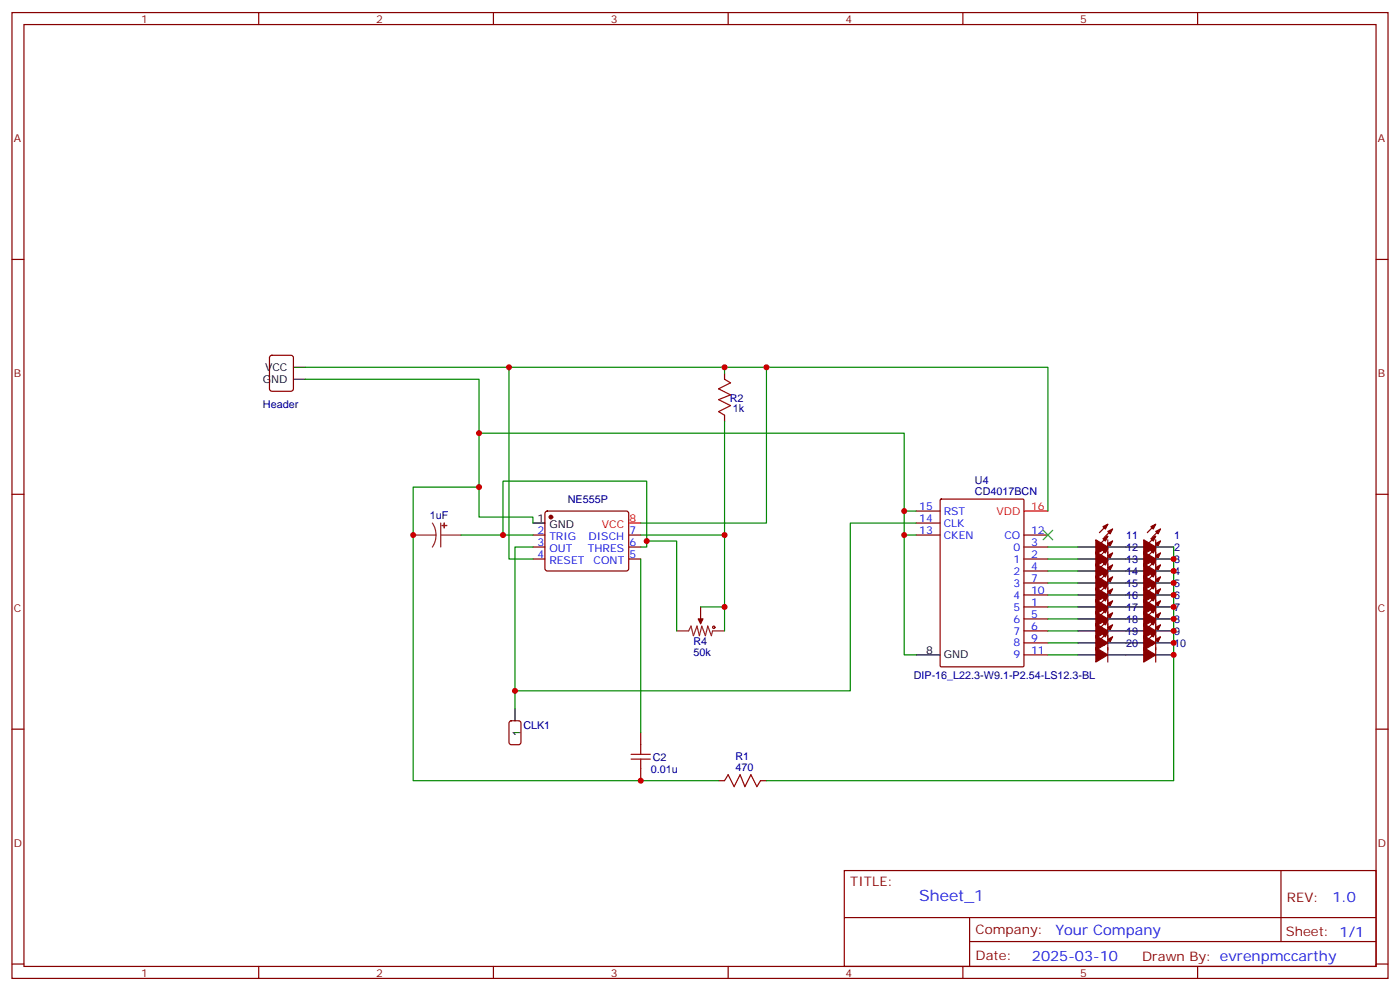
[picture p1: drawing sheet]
<svg xmlns="http://www.w3.org/2000/svg" width="412mm" height="292mm" viewBox="0 0 412 292" stroke-linecap="round" stroke-linejoin="round" font-family="sans-serif">
<g fill="none" stroke="#870000" stroke-width=".35">
<path d="M3.5 3.7h405.4v284.3h-405.4zM7.1 7.2h398.2v277.3h-398.2zM76.2 3.7v3.5M145.3 3.7v3.5M214.5 3.7v3.5M283.6 3.7v3.5M352.8 3.7v3.5M3.5 76.4h3.6M405.3 76.4h3.6M79.6 104.8l.5-.2h5.6l.7 .4v9.5l-.4 .6-5.9 .1-.7-.5v-9.4zM213.4 109.9v1.8M213.4 122.2v1.8"/>
<path d="M3.5 145.5h3.6M157 157.5h3.5M160.7 150.7l.5-.2h23.3l.5 .2 .2 .5-.1 16.5-.6 .4-23.6-.1-.4-.6v-16.2zM185.2 157.5h3.5M269.9 157.5h7M269.9 150.5h7M269.9 154h7M277 147.1l.3-.2h24l.3 .2v48.9l-.2 .3h-24.1l-.3-.2zM301.6 157.5h7.1M326.3 158.9v36M326.3 157.9l-2.5 2.4M326.3 154.3l-2.5 2.5"/>
<path d="M327.7 159.3l-2.4 2.4M327.7 155.8l-2.4 2.4M340.4 158.9v36M340.4 154.3l-2.4 2.5M340.4 157.9l-2.4 2.4M341.8 155.8l-2.4 2.4M341.8 159.3l-2.4 2.4M405.3 145.5h3.6M157 161h3.5M157 164.6h3.5M185.2 161h3.5M185.2 164.6h3.5"/>
<path d="M206.4 178.7v3.5M301.6 161h7.1M301.6 164.6h7.1M301.6 178.7h7.1M301.6 168.1h7.1M301.6 171.6h7.1M301.6 175.2h7.1M326.3 168.5l-2.5 2.4M326.3 172l-2.5 2.4M326.3 175.5l-2.5 2.5M326.3 179l-2.5 2.5M326.3 164.9l-2.5 2.5"/>
<path d="M326.3 161.4l-2.5 2.5M327.7 169.9l-2.4 2.4M327.7 173.4l-2.4 2.5M327.7 176.9l-2.4 2.5M327.7 166.3l-2.4 2.5M327.7 162.8l-2.4 2.5M340.4 161.4l-2.4 2.5M340.4 164.9l-2.4 2.5M340.4 168.5l-2.4 2.4M340.4 172l-2.4 2.4M340.4 175.5l-2.4 2.5M340.4 179l-2.4 2.5"/>
<path d="M341.8 162.8l-2.4 2.5M341.8 166.3l-2.4 2.5M341.8 169.9l-2.4 2.4M341.8 173.4l-2.4 2.5M341.8 176.9l-2.4 2.5M301.6 182.2h7.1M301.6 185.7h7.1M301.6 189.3h7.1M301.6 192.8h7.1M326.3 186.1l-2.5 2.5M326.3 182.6l-2.5 2.4M327.7 180.4l-2.4 2.5"/>
<path d="M327.7 184l-2.4 2.4M327.7 187.5l-2.4 2.5M340.4 182.6l-2.4 2.4M340.4 186.1l-2.4 2.5M341.8 180.4l-2.4 2.5M341.8 184l-2.4 2.4M341.8 187.5l-2.4 2.5M3.5 214.7h3.6M188.7 215.7v3.6M405.3 214.7h3.6M188.7 226.3v3.5M211.7 229.8h1.7"/>
<path d="M224 229.8h1.8M248.7 256.3h156.6v28.2h-156.6zM377.3 256.3v20.9M248.7 270.1h156.5M285.6 277.2h119.6M285.6 270.1v14.2M3.5 283.8h3.6M76.2 284.5v3.5M145.3 284.5v3.5M214.5 284.5v3.5M283.6 284.5v3.5M352.8 284.5v3.5"/>
<path d="M405.3 283.8h3.6"/>
</g>
<g fill="#870000" stroke="#870000" stroke-width=".35">
<path d="M205.7 182.2h1.4l-.7 1.4z"/>
<path d="M339 155l1.4-.7-.7 1.5z"/>
<path d="M340.4 156.5l1.4-.7-.7 1.4z"/>
<path d="M336.9 158.9l3.5 2.1-3.5 2.2z"/>
<path d="M339 158.6l1.4-.7-.7 1.4z"/>
<path d="M340.4 160l1.4-.7-.7 1.4z"/>
<path d="M336.9 162.5l3.5 2.1-3.5 2.1z"/>
<path d="M339 162.1l1.4-.7-.7 1.4z"/>
<path d="M340.4 163.5l1.4-.7-.7 1.4z"/>
<path d="M336.9 166l3.5 2.1-3.5 2.1z"/>
<path d="M339 165.6l1.4-.7-.7 1.4z"/>
<path d="M340.4 167l1.4-.7-.7 1.4z"/>
<path d="M336.9 169.5l3.5 2.1-3.5 2.1z"/>
<path d="M339 169.2l1.4-.7-.7 1.4z"/>
<path d="M340.4 170.6l1.4-.7-.7 1.4z"/>
<path d="M336.9 173l3.5 2.2-3.5 2.1z"/>
<path d="M339 172.7l1.4-.7-.7 1.4z"/>
<path d="M340.4 174.1l1.4-.7-.7 1.4z"/>
<path d="M336.9 176.6l3.5 2.1-3.5 2.1z"/>
<path d="M339 176.2l1.4-.7-.7 1.4z"/>
<path d="M340.4 177.6l1.4-.7-.7 1.4z"/>
<path d="M336.9 180.1l3.5 2.1-3.5 2.1z"/>
<path d="M339 179.7l1.4-.7-.7 1.4z"/>
<path d="M340.4 181.2l1.4-.8-.7 1.5z"/>
<path d="M336.9 183.6l3.5 2.1-3.5 2.2z"/>
<path d="M339 183.3l1.4-.7-.7 1.4z"/>
<path d="M340.4 184.7l1.4-.7-.7 1.4z"/>
<path d="M336.9 187.1l3.5 2.2-3.5 2.1z"/>
<path d="M339 186.8l1.4-.7-.7 1.4z"/>
<path d="M340.4 188.2l1.4-.7-.7 1.4z"/>
<path d="M336.9 190.7l3.5 2.1-3.5 2.1z"/>
<path d="M324.9 186.8l1.4-.7-.7 1.4z"/>
<path d="M326.3 188.2l1.4-.7-.7 1.4z"/>
<path d="M322.8 190.7l3.5 2.1-3.5 2.1z"/>
<path d="M324.9 183.3l1.4-.7-.7 1.4z"/>
<path d="M326.3 184.7l1.4-.7-.7 1.4z"/>
<path d="M322.8 187.1l3.5 2.2-3.5 2.1z"/>
<path d="M324.9 179.7l1.4-.7-.7 1.4z"/>
<path d="M326.3 181.2l1.4-.8-.7 1.5z"/>
<path d="M322.8 183.6l3.5 2.1-3.5 2.2z"/>
<path d="M324.9 176.2l1.4-.7-.7 1.4z"/>
<path d="M326.3 177.6l1.4-.7-.7 1.4z"/>
<path d="M322.8 180.1l3.5 2.1-3.5 2.1z"/>
<path d="M324.9 172.7l1.4-.7-.7 1.4z"/>
<path d="M326.3 174.1l1.4-.7-.7 1.4z"/>
<path d="M322.8 176.6l3.5 2.1-3.5 2.1z"/>
<path d="M324.9 169.2l1.4-.7-.7 1.4z"/>
<path d="M326.3 170.6l1.4-.7-.7 1.4z"/>
<path d="M322.8 173l3.5 2.2-3.5 2.1z"/>
<path d="M324.9 165.6l1.4-.7-.7 1.4z"/>
<path d="M326.3 167l1.4-.7-.7 1.4z"/>
<path d="M322.8 169.5l3.5 2.1-3.5 2.1z"/>
<path d="M324.9 162.1l1.4-.7-.7 1.4z"/>
<path d="M326.3 163.5l1.4-.7-.7 1.4z"/>
<path d="M322.8 166l3.5 2.1-3.5 2.1z"/>
<path d="M324.9 158.6l1.4-.7-.7 1.4z"/>
<path d="M326.3 160l1.4-.7-.7 1.4z"/>
<path d="M322.8 162.5l3.5 2.1-3.5 2.1z"/>
<path d="M324.9 155l1.4-.7-.7 1.5z"/>
<path d="M326.3 156.5l1.4-.7-.7 1.4z"/>
<path d="M322.8 158.9l3.5 2.1-3.5 2.2z"/>
<circle cx="162.3" cy="152.2" r=".53"/>
</g>
<g fill="none" stroke="#000" stroke-width=".35">
<path d="M86.4 111.7h3.6M86.4 108.1h3.6M157 154h3.5M317.5 161h5.3M317.5 164.6h5.3M317.5 168.1h5.3M317.5 171.6h5.3M317.5 175.2h5.3M317.5 178.7h5.3M326.3 161h10.6M326.3 164.6h10.6M326.3 168.1h10.6"/>
<path d="M326.3 171.6h10.6M326.3 175.2h10.6M326.3 178.7h10.6M340.4 161h5.3M340.4 164.6h5.3M340.4 168.1h5.3M340.4 171.6h5.3M340.4 175.2h5.3M340.4 178.7h5.3M269.9 192.8h7M317.5 192.8h5.3M317.5 182.2h5.3"/>
<path d="M317.5 185.7h5.3M317.5 189.3h5.3M326.3 192.8h10.6M326.3 182.2h10.6M326.3 185.7h10.6M326.3 189.3h10.6M340.4 192.8h5.3M340.4 182.2h5.3M340.4 185.7h5.3M340.4 189.3h5.3M151.7 208.7v3.5"/>
</g>
<path d="M185.2 154h3.5M301.6 150.5h7.1" fill="none" stroke="#f00" stroke-width=".35"/>
<path d="M121.7 157.5h6.7M127.4 154l.8 1.7 .2 1.8M128.4 157.5l-.2 1.9-.8 1.6M129.8 157.5h6M129.8 154v7M199.3 185.7h3.5l.8-1.4 .7 2.8 1-2.8 .7 2.8 .7-2.8 1.1 2.8 .7-2.8 1 2.8 .4-1.4h3.5M206.4 182.2v1.4" fill="none" stroke="#8c2424" stroke-width=".35"/>
<g fill="#8c2424" stroke="#8c2424" stroke-width=".35">
<path d="M130.8 154l.1 1.4z"/>
<path d="M130.2 154.7h1.4z"/>
</g>
<g fill="none" stroke="#a10000" stroke-width=".35">
<path d="M213.4 111.7l1.8 1-3.5 1.8 3.5 1.7-3.5 1.5 3.5 1.7-3.5 1.8 1.7 1M188.7 219.3v2.8M185.9 223.5h5.7M185.9 222.1h5.7M188.7 223.5v2.8M213.4 229.8l1.1-1.7 1.8 3.5 1.7-3.5 1.4 3.5 1.8-3.5 1.8 3.5 1-1.8"/>
<circle cx="210.3" cy="184.7" r=".35"/>
</g>
<path d="M150.2 212.4l.4-.2h2.2l.6 .4 .1 5.9-.5 .7-2.4 .1-.6-.5-.1-5.9z" fill="none" stroke="#900" stroke-width=".35"/>
<path d="M307.3 156.1l2.8 2.8M310.1 156.1l-2.8 2.8" fill="none" stroke="#3c3" stroke-width=".35"/>
<g fill="none" stroke="#008700" stroke-width=".35">
<path d="M90 111.7h51.1v40.5h15.9v1.8M90 108.1h218.7v42.4M149.9 108.1v56.5h7.1M213.4 108.1v1.8M225.8 108.1v45.9h-37.1M141.1 127.5h125.2v23h3.6M213.4 124v33.5h-24.7M135.8 157.5h21.2M141.1 143.4h-19.4v86.4h90M148.2 157.5v-15.9h42.3v19.4h-1.8M190.5 159.3h8.8v26.4M213.4 157.5v28.2"/>
<path d="M266.3 150.5v7h3.6M266.3 157.5v35.3h3.6M269.9 154h-19.4v49.4h-98.8M157 161h-5.3v47.7M188.7 164.6v51.1M206.4 178.7h7M308.7 178.7h8.8M308.7 175.2h8.8M308.7 171.6h8.8M308.7 168.1h8.8M308.7 164.6h8.8M308.7 161h8.8"/>
<path d="M345.7 161v68.8h-119.9M308.7 192.8h8.8M308.7 189.3h8.8M308.7 185.7h8.8M308.7 182.2h8.8"/>
</g>
<g fill="#c00">
<circle cx="188.7" cy="229.8" r=".88"/>
<circle cx="121.7" cy="157.5" r=".88"/>
<circle cx="141.1" cy="143.4" r=".88"/>
<circle cx="141.1" cy="127.5" r=".88"/>
<circle cx="225.8" cy="108.1" r=".88"/>
<circle cx="149.9" cy="108.1" r=".88"/>
<circle cx="151.7" cy="203.4" r=".88"/>
<circle cx="266.3" cy="150.5" r=".88"/>
<circle cx="266.3" cy="157.5" r=".88"/>
<circle cx="148.2" cy="157.5" r=".88"/>
<circle cx="213.4" cy="108.1" r=".88"/>
<circle cx="213.4" cy="157.5" r=".88"/>
<circle cx="213.4" cy="178.7" r=".88"/>
<circle cx="190.5" cy="159.3" r=".88"/>
<circle cx="345.7" cy="192.8" r=".88"/>
<circle cx="345.7" cy="178.7" r=".88"/>
<circle cx="345.7" cy="175.2" r=".88"/>
<circle cx="345.7" cy="171.6" r=".88"/>
<circle cx="345.7" cy="164.6" r=".88"/>
<circle cx="345.7" cy="168.1" r=".88"/>
<circle cx="345.7" cy="182.2" r=".88"/>
<circle cx="345.7" cy="189.3" r=".88"/>
<circle cx="345.7" cy="185.7" r=".88"/>
</g>
<text font-size="4.6" fill="#00f" x="270.8" y="265.3">Sheet_1</text>
<g font-size="4.2" fill="#00f">
<text x="392.5" y="265.6">1.0</text>
<text x="310.9" y="275.1">Your Company</text>
<text x="304" y="282.9">2025-03-10</text>
</g>
<g font-size="3.9" fill="#800">
<text x="250.5" y="260.9">TITLE:</text>
<text x="379.1" y="265.6">REV:</text>
<text x="287.4" y="275.1">Company:</text>
<text x="378.7" y="275.7">Sheet: 1/1</text>
<text x="287.4" y="282.8">Date:</text>
<text x="336.4" y="282.8">Drawn By: evrenpmccarthy</text>
</g>
<g font-size="3.2" fill="#800">
<text x="41.6" y="6.7">1</text>
<text x="110.8" y="6.7">2</text>
<text x="179.9" y="6.7">3</text>
<text x="249.1" y="6.7">4</text>
<text x="318.2" y="6.7">5</text>
<text x="4.1" y="41.8">A</text>
<text x="405.9" y="41.8">A</text>
<text x="4.1" y="110.9">B</text>
<text x="405.9" y="110.9">B</text>
<text x="4.1" y="180.1">C</text>
<text x="405.9" y="180.1">C</text>
<text x="4.1" y="249.2">D</text>
<text x="405.9" y="249.2">D</text>
<text x="41.6" y="287.5">1</text>
<text x="110.8" y="287.5">2</text>
<text x="179.9" y="287.5">3</text>
<text x="249.1" y="287.5">4</text>
<text x="318.2" y="287.5">5</text>
</g>
<g font-size="3.2">
<text x="77.4" y="112.7">GND</text>
<text x="78.1" y="109.2">VCC</text>
<text x="158.3" y="153.6">1</text>
<text x="161.8" y="155.4">GND</text>
<text x="272.8" y="192.4">8</text>
<text x="278" y="193.9">GND</text>
<text x="153.3" y="216.8" transform="rotate(-90 153.3 216.8)">1</text>
</g>
<g font-size="3.2" fill="#000080">
<text x="214.9" y="118.2">R2</text>
<text x="77.5" y="120.1">Header</text>
<text x="215.9" y="121.4">1k</text>
<text x="287.2" y="142.6">U4</text>
<text x="167.3" y="148">NE555P</text>
<text x="287.2" y="145.8">CD4017BCN</text>
<text x="126.7" y="152.9">1uF</text>
<text x="331.7" y="158.7">11</text>
<text x="345.9" y="158.7">1</text>
<text x="331.7" y="165.7">13</text>
<text x="331.7" y="162.2">12</text>
<text x="345.9" y="162.2">2</text>
<text x="345.9" y="165.7">3</text>
<text x="331.7" y="172.8">15</text>
<text x="331.7" y="169.2">14</text>
<text x="345.9" y="169.2">4</text>
<text x="345.9" y="172.8">5</text>
<text x="331.7" y="179.8">17</text>
<text x="331.7" y="176.3">16</text>
<text x="345.9" y="176.3">6</text>
<text x="345.9" y="179.8">7</text>
<text x="331.7" y="183.4">18</text>
<text x="345.9" y="183.4">8</text>
<text x="204.3" y="190">R4</text>
<text x="331.7" y="190.4">20</text>
<text x="331.7" y="186.9">19</text>
<text x="345.9" y="186.9">9</text>
<text x="345.9" y="190.4">10</text>
<text x="204.3" y="193.1">50k</text>
<text x="269.2" y="199.8">DIP-16_L22.3-W9.1-P2.54-LS12.3-BL</text>
<text x="154.2" y="214.7">CLK1</text>
<text x="191.8" y="227.6">0.01u</text>
<text x="192.3" y="224">C2</text>
<text x="216.6" y="227">470</text>
<text x="216.6" y="223.8">R1</text>
</g>
<g font-size="3.2" fill="#f00">
<text x="177.3" y="155.4">VCC</text>
<text x="185.4" y="153.6">8</text>
<text x="293.5" y="151.5">VDD</text>
<text x="303.7" y="150.1">16</text>
</g>
<g font-size="3.2" fill="#00f">
<text x="270.8" y="150.1">15</text>
<text x="270.8" y="153.6">14</text>
<text x="278" y="151.5">RST</text>
<text x="278" y="155">CLK</text>
<text x="158.3" y="157.2">2</text>
<text x="158.3" y="160.7">3</text>
<text x="161.8" y="158.9">TRIG</text>
<text x="173.4" y="158.9">DISCH</text>
<text x="185.4" y="160.7">6</text>
<text x="185.4" y="157.2">7</text>
<text x="270.8" y="157.2">13</text>
<text x="278" y="158.6">CKEN</text>
<text x="295.9" y="158.6">CO</text>
<text x="303.7" y="160.7">3</text>
<text x="303.7" y="157.2">12</text>
<text x="158.3" y="164.2">4</text>
<text x="161.8" y="162.5">OUT</text>
<text x="161.8" y="166">RESET</text>
<text x="173.2" y="162.5">THRES</text>
<text x="174.9" y="166">CONT</text>
<text x="185.4" y="164.2">5</text>
<text x="298.5" y="165.6">1</text>
<text x="298.5" y="162.1">0</text>
<text x="303.7" y="164.2">2</text>
<text x="303.7" y="167.7">4</text>
<text x="298.5" y="169.2">2</text>
<text x="298.5" y="172.7">3</text>
<text x="303.7" y="171.3">7</text>
<text x="298.5" y="179.7">5</text>
<text x="298.5" y="176.2">4</text>
<text x="303.7" y="178.3">1</text>
<text x="303.7" y="174.8">10</text>
<text x="298.5" y="183.3">6</text>
<text x="303.7" y="181.9">5</text>
<text x="303.7" y="185.4">6</text>
<text x="298.5" y="186.8">7</text>
<text x="298.5" y="190.3">8</text>
<text x="303.7" y="188.9">9</text>
<text x="298.5" y="193.9">9</text>
<text x="303.7" y="192.4">11</text>
</g>
</svg>
